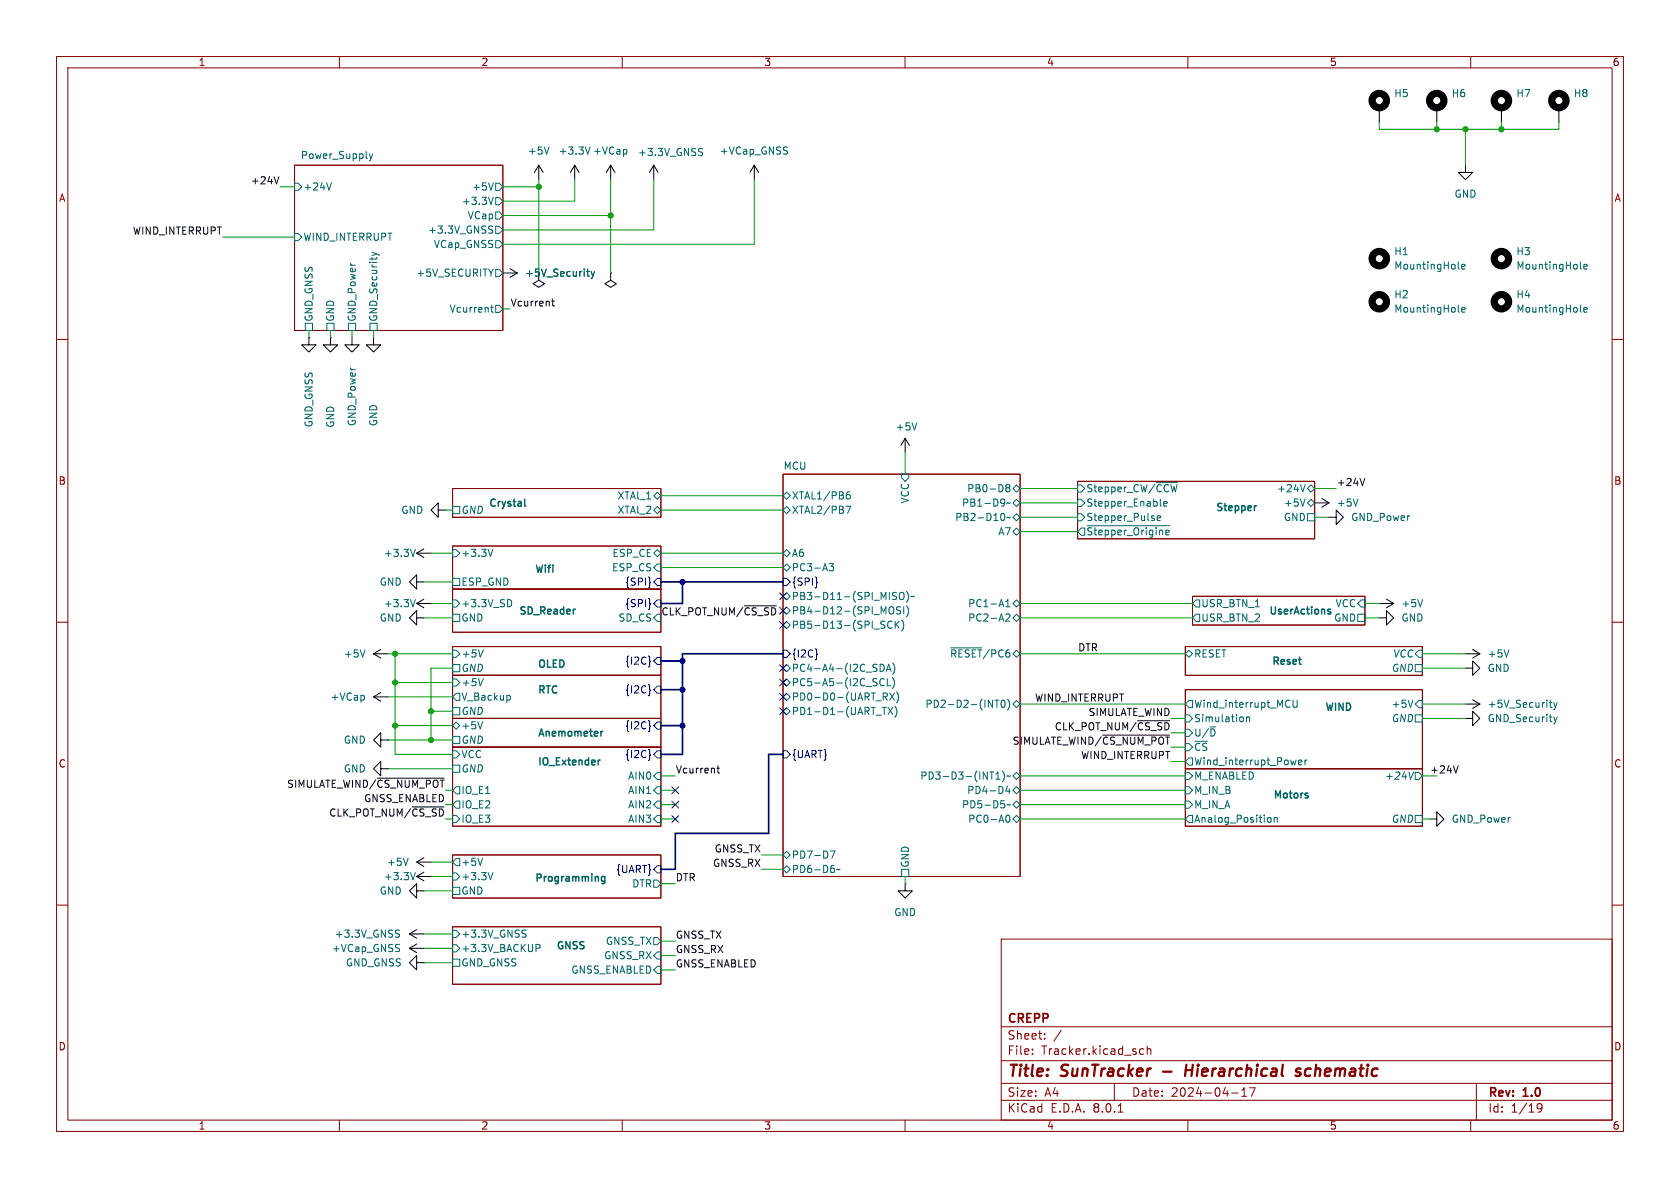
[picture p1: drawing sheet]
<svg xmlns="http://www.w3.org/2000/svg" width="297mm" height="210mm" viewBox="0 0 297 210" stroke-linecap="round" stroke-linejoin="round" font-family="sans-serif">
<g fill="none" stroke="#840000" stroke-width=".18">
<path d="M10 10h277v190h-277zM12 12h273v186h-273zM60 10v2M110 10v2M160 10v2M210 10v2M260 10v2M52.1 29.2h36.8v29.2h-36.8zM10 60h2M285 60h2M80 86.4h36.8v5h-36.8zM80 96.5h36.8v7.6h-36.8z"/>
<path d="M138.4 83.8h41.9v71.1h-41.9zM190.5 85.1h41.9v10.2h-41.9zM10 110h2M80 114.3h36.8v5.1h-36.8zM80 104.1h36.8v7.7h-36.8zM80 119.4h36.8v7.6h-36.8zM209.5 114.3h42v5.1h-42zM210.8 105.4h30.5v5.1h-30.5zM285 110h2M80 132.1h36.8v14h-36.8zM80 127h36.8v5.1h-36.8zM209.5 121.9h42v14h-42z"/>
<path d="M209.5 135.9h42v10.2h-42zM10 160h2M80 151.1h36.8v7.7h-36.8zM285 160h2M80 163.8h36.8v10.2h-36.8zM177 166h108v32h-108zM60 198v2M110 198v2M160 198v2M177 194.5h108M177 191.5h108M177 187.5h108"/>
<path d="M177 181.5h108M182.5 186.3v.1M182.5 185.5v.1M184.7 183.6v.1M184.7 182.8v.1M187.6 182.1l-1.3 2M197 191.5v3M197.7 196.6h.8M201.6 186.3h.6M201.6 185.5h.6M202.8 185.5l.2-.1 .4 .1 .1 .9M202.8 184.9v1.5"/>
<path d="M210 198v2M217.7 193.2h1.2M219.5 193.8h.9M219.5 192.7l.5-.4v1.5M220.9 192.3h1l-.7 1.5M260 198v2M261 191.5v6.5M271.7 195.4l.3-.3 .5 .1a.99 .99 0 0 1-.3 1.4h-.3M271.7 195.7l.3 .3h.5l.1-.3"/>
</g>
<path d="M205.6 189.4h1.5M209.6 189.2h1.2M209.7 188.2l-.2 2M229.9 189a.49 .49 0 0 0-.8 .3l.1 .1 .5 .1 .2 .3-.1 .3-.2 .1-.6-.1M230.9 189.1l-.2 .7 .1 .3" fill="none" stroke="#840000" stroke-width=".4"/>
<g fill="none" stroke="#006464" stroke-width=".18">
<path d="M52.1 32.4h.6l.6 .6-.6 .7h-.6zM58.6 32.3l-.4 1.3M65.3 27.2l.3 .8M65.6 28l-.3 .5M65.9 27.2l-.3 .8M86.6 39.9l.5 .1M87.2 32.3l-.4 1.3M87.2 34.9l-.4 1.2M87.6 32.4h.7l.6 .6-.6 .7h-.7zM87.6 34.9h.7l.6 .7-.6 .6h-.7zM87.6 37.5h.7l.6 .6-.6 .6h-.7zM97.1 26l-.5 1.2"/>
<path d="M104.3 26l-.4 1.2M110.7 26.5l.1 .1-.1 .6M123.7 26.8l.4 .2 .1 .3-.2 .2h-.3M123.7 26.2l.5 .1M139 26h.2M139.1 26.7l.1 .2-.1 .3M52.1 41.3h.6l.6 .6-.6 .6h-.6zM54 57.2h1.2v1.2h-1.2zM57.8 57.2h1.3v1.2h-1.3zM61.6 57.2h1.3v1.2h-1.3zM65.4 57.2h1.3v1.2h-1.3zM65.8 44.6l.8 .3"/>
<path d="M66.6 44.9l-.8 .3M66.6 44.9l.4 .2M86.6 40.6l.4 .1 .1 .3-.2 .2h-.3M86.7 54.3h.5M86.9 53.9v1.1l.3 .2M87.6 40h.7l.6 .6-.6 .7h-.7zM87.6 42.5h.7l.6 .7-.6 .6h-.7zM87.6 47.6h.7l.6 .7-.6 .6h-.7zM87.6 54h.7l.6 .6-.6 .6h-.7zM103.7 48h.5M103.9 47.6v1.1l.3 .1M104.5 48l.3 .8"/>
<path d="M104.8 48.8l-.3 .5M105.1 48l-.3 .8M257.8 47.4l.2 .2M257.8 55l.2 .2M258.4 54.8l.6-.2-.1-.2-.3-.1-.2 .2 .1 .6h.4M258.4 47.1l.6-.1-.1-.2-.3-.1-.2 .2 .1 .6h.4M279.4 55l.2 .2M279.4 47.4l.2 .2M280 54.8l.6-.2-.1-.2-.3-.1-.2 .2 .1 .6h.4M280 47.1l.6-.1-.1-.2-.3-.1-.2 .2 .1 .6h.4M162.1 74.7l-.4 1.3M73.4 97.1l-.4 1.3"/>
<path d="M80 89.5h1.3v1.3h-1.3zM80 97.2h.6l.7 .6-.7 .6h-.6zM87.1 97.1l-.4 1.3M115.6 87.6l.6-.6 .6 .6-.6 .7zM116.2 89.5l.6 .7-.6 .6-.6-.6zM116.2 97.2l.6 .6-.6 .6-.6-.6zM116.2 99.7h.6v1.3h-.6l-.6-.7zM138.4 87.6l.7-.6 .6 .6-.6 .7zM139.1 89.5l.6 .7-.6 .6-.7-.6zM139.1 97.2l.6 .6-.6 .6-.7-.6zM146.6 99.6h.8l-.5 .5 .4 .1v.6l-.2 .1-.5-.1M149.5 89.5h.9l-.6 1.2"/>
<path d="M149.7 87.5l.4-.1 .2 .3-.1 .4-.4 .1-.1-.1M150.2 86.9l-.4 .1-.1 .2M159.4 83.8h1.3v.7l-.7 .6-.6-.6zM177.4 90.8l.2 .4-.2 .8M178.1 86.2l-.3 .3 .1 .3 .2 .1h.3l.1-.2v-.2l-.2-.3M178.1 86.2l-.3-.2 .3-.3h.2l.2 .2-.2 .3M178.1 86.2h.2M178.6 88.9l-.6 .1M178.6 91.4l-.6 .1M179.1 86.4l.6-.7 .6 .7-.6 .6zM179.1 88.9l.6-.6 .6 .6-.6 .6zM179.1 91.4l.6-.6 .6 .6-.6 .7z"/>
<path d="M179.1 94l.6-.7 .6 .7-.6 .6zM190.5 90.8h.6l.7 .6-.7 .7h-.6zM190.5 85.7h.6l.7 .7-.7 .6h-.6zM190.5 88.3h.6l.7 .6-.7 .6h-.6zM191.1 93.3h.7v1.3h-.7l-.6-.6zM192.2 92.9h14.6M204.4 85.3h3.7M204.6 91.6l.6-.1-.1-.3h-.3l-.2 .2v.6h.5M205.2 89.4l.1 .1M205.7 89.1l.6-.2v-.2l-.4-.1-.2 .2 .1 .6h.5M230.7 85.7l-.4 1.2M230.7 88.2l-.4 1.3"/>
<path d="M231.1 90.8h1.3v1.3h-1.3zM231.1 86.4l.7-.7 .6 .7-.6 .6zM231.1 88.9l.7-.6 .6 .6-.6 .6zM240.1 88.2l-.4 1.3M64.5 114.9l-.4 1.2M73.4 106l-.4 1.3M80 117.5h1.3v1.2h-1.3zM80 114.9h.6l.7 .7-.7 .6h-.6zM80 106h.6l.7 .7-.7 .6h-.6zM80 108.6h1.3v1.3h-1.3zM80 102.2h1.3v1.3h-1.3zM90 106a.68 .68 0 0 1 .5 .6 .68 .68 0 0 1-.5 .7"/>
<path d="M116.2 108.6h.6v1.3h-.6l-.6-.7zM138.4 100.3l.7-.6 .6 .6-.6 .7zM138.4 110.5l.7-.6 .6 .6-.6 .6zM138.4 105.4l.7-.6 .6 .6-.6 .6zM138.4 118.1l.7-.6 .6 .6-.6 .6zM139.1 107.3l.6 .7-.6 .6-.7-.6zM155.6 117.4a.64 .64 0 0 1 .7 .7 .64 .64 0 0 1-.7 .6M156.7 118.7l.4-1.3 .4 1.3M156.8 118.3h.6M156.9 120v1.2h.6M157.5 107.3a.43 .43 0 0 1 .5 .4v.4a.43 .43 0 0 1-.5 .4M157.7 109.9a.6 .6 0 0 0-.8 .4 .6 .6 0 0 0 .6 .8l.2-.2"/>
<path d="M157.8 119.8a1.46 1.46 0 0 1 0 1.9M157.8 117.2a1.46 1.46 0 0 1 0 2M158.3 109.8v1.3M158.4 110.3l.6 .8M159 109.8l-.7 .7M159 104.9l.3-.2a.43 .43 0 0 1 .5 .4v.5a.42 .42 0 0 1-.4 .4 .42 .42 0 0 1-.4-.4zM159.2 107.3h-.5l-.1 .1v.3l.5 .3 .1 .3-.2 .2h-.5M159.4 109.6a1.46 1.46 0 0 1 0 2M159.8 107.3v1.2M160.3 107.1a1.46 1.46 0 0 1 0 1.9M160.3 104.5a1.46 1.46 0 0 1 0 2M161.6 105.4l-.6 .1"/>
<path d="M168.1 114.5h5.5M177.8 108.7l.5-.2 .2 .4-.7 .9h.7M177.8 107.3h.7M177.8 106.4l.4-.4v1.3M179.1 106.7l.6-.7 .6 .7-.6 .6zM179.7 108.6l.6 .6-.6 .7-.6-.7zM209.5 115.6l.7-.7 .6 .7-.6 .6zM211.5 106h.6v1.3h-.6l-.7-.6zM211.5 108.6h.6v1.3h-.6l-.7-.7zM240 108.6h1.3v1.3h-1.3zM240.7 106h.6v1.3h-.6l-.7-.6zM250.2 117.5h1.3v1.2h-1.3z"/>
<path d="M250.8 114.9h.7v1.3h-.7l-.6-.6zM251.5 106l-.4 1.3M266.8 114.9l-.5 1.2M64.3 123l.1 .2-.1 .5M80 135.3h1.3v1.2h-1.3zM80 132.7h.6l.7 .7-.7 .6h-.6zM80 130.2h1.3v1.2h-1.3zM80 128.3l.6-.7 .7 .7-.7 .6zM80 125.1h1.3v1.3h-1.3zM80 120h.6l.7 .7-.7 .6h-.6zM80.6 139.1h.7v1.2h-.7l-.6-.6zM80.6 122.6h.7v1.2h-.7l-.6-.6z"/>
<path d="M85.3 127.6l-.4 1.2M90 122.9l.2 .3v.3l-.2 .3M116.2 136.5h.6v1.3h-.6l-.6-.6zM116.2 139.1h.6v1.2h-.6l-.6-.6zM138.4 123.2l.7-.6 .6 .6-.6 .6zM138.4 120.7l.7-.7 .6 .7-.6 .6zM138.4 125.7l.7-.6 .6 .6-.6 .7zM156 125h.7M156.3 120.1a.6 .6 0 0 0-.8 .4 .6 .6 0 0 0 .6 .7l.2-.1M156.4 123.2l.5 .6M156.6 122.5l.3 .2-.1 .3-.2 .2M157 125l.8 1.3"/>
<path d="M157.3 122.5l.8 1.3M157.8 125l-.8 1.3M158.1 122.5l-.8 1.3M158.2 124.9a1.46 1.46 0 0 1 0 1.9M158.5 122.3a1.46 1.46 0 0 1 0 2M175.9 123.8h.7M176.1 137.7h.7M176.1 136.8l.3-.3v1.2M176.2 123.8v1.2M177.1 123.9l.2-.1a.68 .68 0 0 1 .4 .6 .68 .68 0 0 1-.4 .6l-.2-.1-.1-.3zM177.2 136.3a1.46 1.46 0 0 1 0 1.9M178.1 123.6a1.46 1.46 0 0 1 0 1.9"/>
<path d="M178.1 138.9l-.3 1h.8M178.4 139.4v.9M178.6 137.1l-.6 .2M179.1 124.5l.6-.7 .6 .7-.6 .6zM179.1 137.2l.6-.7 .6 .7-.6 .6zM179.1 139.7l.6-.6 .6 .6-.6 .6zM209.5 126.4h.7l.6 .6-.6 .6h-.7zM209.5 128.9h.7l.6 .6-.6 .7h-.7zM209.5 131.4h.7l.6 .7-.6 .6h-.7zM209.5 124.5l.7-.7h.6v1.3h-.6zM209.5 139.1h.7l.6 .6-.6 .6h-.7zM209.5 136.5h.7l.6 .7-.6 .6h-.7z"/>
<path d="M210.2 134h.6v1.3h-.6l-.7-.7zM219.8 126.9v.6M220.4 126.7v.9M220.4 126.9l.1-.2 .3 .1 .1 .8M228 123.8v.1M228 124.9v.1M228.6 123.8v1l.2 .2h.4l.1-.2v-1M229.1 134.4l-.2 .8M229.6 134.8l.6-.1-.1-.3h-.4l-.1 .1v.6h.5M230.7 134.4v.8M231.1 134.4l-.4 .2M249.8 123.8l-.4 1.2"/>
<path d="M249.9 136.5l-.6 1.2M250.2 126.4h1.3v1.2h-1.3zM250.2 124.5l.6-.7h.7v1.3h-.7zM250.2 136.5h.6l.7 .7-.7 .6h-.6zM273.9 124.2h.5M274.1 123.8v1.1l.3 .1M274.7 126.7l.3 .9M274.7 124.2l.3 .8M275 127.6l-.2 .3M275 125l-.3 .5M275.3 126.7l-.3 .9M275.3 124.2l-.3 .8"/>
<path d="M72.2 151.7l-.5 1.3M73.4 154.2l-.4 1.3M80 144.1h.6l.7 .7-.7 .6h-.6zM80 156.8h1.3v1.3h-1.3zM80 154.3h.6l.7 .6-.7 .7h-.6zM80.6 141.6h.7v1.3h-.7l-.6-.7zM80.6 151.8h.7v1.2h-.7l-.6-.6zM85.3 151.7l-.4 1.3M87.1 154.2l-.4 1.3M115.6 155.6h.6l.6 .6-.6 .6h-.6zM116.2 141.6h.6v1.3h-.6l-.6-.7zM116.2 144.1h.6v1.3h-.6l-.6-.6z"/>
<path d="M138.4 151.1l.7-.6 .6 .6-.6 .7zM139.1 153l.6 .7-.6 .6-.7-.6zM146.8 150.4h.8l-.5 1.3M148.5 153.6l-.6 .2M159.4 153.7h1.3v1.2h-1.3zM178 144.2l.1-.1a.68 .68 0 0 1 .5 .6 .68 .68 0 0 1-.5 .7 .84 .84 0 0 1-.1-1.2zM178.6 142.2l-.6 .1M179.1 144.8l.6-.7 .6 .7-.6 .6zM179.1 142.2l.6-.6 .6 .6-.6 .7zM209.5 141.6h.7l.6 .6-.6 .7h-.7zM210.2 144.1h.6v1.3h-.6l-.7-.6zM224.3 144.5l.3 .1 .1 .2v.4l-.4 .2"/>
<path d="M225.3 144.6l.1-.1 .3 .1 .1 .8M225.3 144.5v.9M250.2 144.1h1.3v1.3h-1.3zM70.1 165l.4 .1 .1 .3-.2 .3h-.3M70.1 164.4l.5 .1M70.5 166.9l.1 .1M70.5 167.7l.1 .2-.1 .3M80 164.5h.6l.7 .6-.7 .6h-.6zM80 167h.6l.7 .6-.7 .7h-.6zM80 169.5h1.3v1.3h-1.3zM92.5 165l.4 .1 .1 .3-.2 .3h-.3M92.5 164.4l.5 .1"/>
<path d="M94.8 166.9h.4l.3 .3-.1 .4h-.6M115.6 165.7h.6l.6 .7-.6 .6h-.6zM116.2 168.3h.6v1.2h-.6l-.6-.6zM116.2 170.8h.6v1.3h-.6l-.6-.6z"/>
</g>
<path d="M92.8 89.4l.1 .1M222 89.4h.1M235.2 108.2l.1 .1M235.3 108.4l-.1 .1M106 134.4h.1M106.6 129.3h-.2M106.4 155.7h.5M106.4 155h.5M106.9 154.9v1.1l-.2 .2h-.3" fill="none" stroke="#006464" stroke-width=".25"/>
<g fill="none" stroke="#000084" stroke-width=".18">
<path d="M114.9 116.8l.1 .1-.1 .2M114.9 106.7l.1 .1h-.1M114.9 102.9l.1 .1h-.1M116.2 116.2h.6v1.3h-.6l-.6-.7zM116.2 106h.6v1.3h-.6l-.6-.6zM116.2 102.2h.6v1.3h-.6l-.6-.6zM137.8 117.5l1.2 1.2M137.8 109.9l1.2 1.2M137.8 104.8l1.2 1.2M138.4 114.9h.7l.6 .7-.6 .6h-.7zM138.4 102.2h.7l.6 .7-.6 .6h-.7zM139 117.5l-1.2 1.2"/>
<path d="M139 109.9l-1.2 1.2M139 104.8l-1.2 1.2M144.3 115.5l.2 .2-.2 .1M144.4 102.9l.1 .1h-.1M114.9 133.3l.1 .1-.1 .2M114.9 128.2l.1 .2-.1 .1M114.9 121.8l.1 .2-.1 .2M116.2 132.7h.6v1.3h-.6l-.6-.6zM116.2 127.6h.6v1.3h-.6l-.6-.6zM116.2 121.3h.6v1.3h-.6l-.6-.7zM118.8 139.1l1.2 1.2M120 139.1l-1.2 1.2"/>
<path d="M137.8 120l1.2 1.3M137.8 122.6l1.2 1.2M137.8 125.1l1.2 1.2M138.4 132.7h.7l.6 .7-.6 .6h-.7zM139 125.1l-1.2 1.2M139 120l-1.2 1.3M139 122.6l-1.2 1.2M116.2 153h.6v1.3h-.6l-.6-.6zM118.8 144.2l1.2 1.2M118.8 141.6l1.2 1.2M120 144.2l-1.2 1.2M120 141.6l-1.2 1.2"/>
</g>
<g fill="none" stroke="#000" stroke-width=".18">
<path d="M243.8 19.1v2.5M254 19.1v2.5M265.4 19.1v2.5M275.6 19.1v2.5M95.2 29.2l-.7 1.3M95.2 29.2v2.6M95.2 29.2l.8 1.3M101.6 29.2l-.8 1.3M101.6 29.2v2.6M101.6 29.2l.8 1.3M107.9 29.2l-.7 1.3M107.9 29.2v2.6"/>
<path d="M107.9 29.2l.8 1.3M115.6 29.2l-.8 1.3M115.6 29.2v2.6M115.6 29.2l.7 1.3M133.3 29.2l-.7 1.3M133.3 29.2v2.6M133.3 29.2l.8 1.3M259.1 29.2v1.3h1.2l-1.2 1.3-1.3-1.3h1.3M54.6 59.7v1.3h1.3l-1.3 1.2-1.3-1.2h1.3M54.6 59.7h.1M58.4 59.7v1.3h1.3l-1.3 1.2-1.3-1.2h1.3M58.4 59.7h.1"/>
<path d="M62.2 59.7v1.3h1.3l-1.3 1.2-1.2-1.2h1.2M66 59.7v1.3h1.3l-1.3 1.2-1.2-1.2h1.2M88.9 48.3h2.5M90.2 47.5l1.2 .8M91.4 48.3l-1.2 .7M95.2 48.3v1.2l1.1 .7-1.1 .6-1-.6 1-.7M107.9 48.3v1.2l1.1 .7-1.1 .6-1-.6 1-.7M107.9 48.3h.1M160 77.5l-.7 1.2M160 77.5v2.5M160 77.5l.8 1.2M73.7 97.8l1.2 .8"/>
<path d="M73.7 97.8h2.5M74.9 97l-1.2 .8M77.5 90.2v-1.3l-1.3 1.3 1.3 1.2v-1.2h1.2M78.7 90.2h.1M232.4 88.9h2.5M233.7 88.1l1.2 .8M234.9 91.4h1.3v-1.2l1.3 1.2-1.3 1.3v-1.3M234.9 88.9l-1.2 .8M66 115.6h2.6M66 115.6l1.3 .7M67.3 114.8l-1.3 .8M73.7 102.9v-1.3l-1.3 1.3 1.3 1.2v-1.2h1.2"/>
<path d="M73.7 109.2v-1.2l-1.3 1.2 1.3 1.3v-1.3h1.2M73.7 106.7l1.2 .7M73.7 106.7h2.5M74.9 105.9l-1.2 .8M243.8 109.2h1.3v-1.2l1.3 1.2-1.3 1.3v-1.3M243.8 106.7h2.6M245.1 105.9l1.3 .8M246.4 106.7l-1.3 .7M259.1 118.1h1.2v-1.3l1.3 1.3-1.3 1.3v-1.3M259.1 115.6h2.5M260.3 114.8l1.3 .8M261.6 115.6l-1.3 .7"/>
<path d="M66 123.2l1.3 .8M66 123.2h2.6M67.3 135.9v-1.3l-1.3 1.3 1.3 1.3v-1.3h1.3M67.3 130.8v-1.3l-1.3 1.3 1.3 1.3v-1.3h1.3M67.3 122.4l-1.3 .8M68.6 135.9h.1M68.6 130.8h.1M259.1 127h1.2v-1.3l1.3 1.3-1.3 1.3v-1.3M259.1 124.5h2.5M260.3 123.7l1.3 .8M261.6 124.5l-1.3 .7M73.7 157.5v-1.3l-1.3 1.3 1.3 1.3v-1.3h1.2"/>
<path d="M73.7 154.9l1.2 .8M73.7 154.9h2.5M73.7 152.4l1.2 .8M73.7 152.4h2.5M74.9 154.2l-1.2 .7M74.9 151.6l-1.2 .8M160 156.2v1.3h1.3l-1.3 1.3-1.3-1.3h1.3M160 156.2h.1M252.7 144.8h1.3v-1.3l1.3 1.3-1.3 1.3v-1.3M72.4 167.6l1.3 .8M72.4 167.6h2.5M72.4 165.1l1.3 .8"/>
<path d="M72.4 165.1h2.5M73.7 170.2v-1.3l-1.3 1.3 1.3 1.3v-1.3h1.2M73.7 166.9l-1.3 .7M73.7 164.3l-1.3 .8M74.9 170.2h.1"/>
</g>
<g fill="none" stroke="#000" stroke-width="1.3">
<circle cx="243.8" cy="17.8" r="1.27"/>
<circle cx="254" cy="17.8" r="1.27"/>
<circle cx="265.4" cy="17.8" r="1.27"/>
<circle cx="275.6" cy="17.8" r="1.27"/>
<circle cx="243.8" cy="45.7" r="1.27"/>
<circle cx="243.8" cy="53.3" r="1.27"/>
<circle cx="265.4" cy="53.3" r="1.27"/>
<circle cx="265.4" cy="45.7" r="1.27"/>
</g>
<path d="M49.3 31.2l-.4 1.3M97.5 53.3h.5M97.7 52.8v1.1l.3 .2M241.3 84.6l-.4 1.2M131.6 107.1h5.7M66.7 137.6h11.8M126.7 135.8h.5M126.9 135.4v1.1l.3 .1M194.9 129.9h11.9M201.1 127.4h5.7M257.8 135.4l-.4 1.2M72.8 142.6h5.7" fill="none" stroke="#0f0f0f" stroke-width=".18"/>
<path d="M116.8 116.8h3.8M116.8 102.9h21.6M120.6 102.9v3.8h-3.8M138.4 115.6h-17.8v17.8h-3.8M116.8 128.3h3.8M116.8 121.9h3.8M138.4 133.4h-2.5v13.9h-16.5v6.4h-2.6" fill="none" stroke="#000084" stroke-width=".3"/>
<g fill="none" stroke="#009600" stroke-width=".18">
<path d="M49.5 33h2.6M88.9 33h6.3M88.9 38.1h19M95.2 31.8v16.5M101.6 31.8v3.8h-12.7M107.9 31.8v16.5M115.6 31.8v8.8h-26.7M133.3 31.8v11.4h-44.4M243.8 21.6v1.3h31.8v-1.3M254 21.6v1.3M259.1 22.9v6.3M265.4 21.6v1.3"/>
<path d="M39.4 41.9h12.7M54.6 58.4v1.3M58.4 58.4v1.3M62.2 58.4v1.3M66 58.4v1.3M88.9 54.6h1.3M76.2 97.8h3.8M78.7 90.2h1.3M116.8 90.2h21.6M116.8 97.8h21.6M116.8 87.6h21.6M160 80v3.8"/>
<path d="M180.3 86.4h10.2M180.3 91.4h10.2M180.3 94h10.2M180.3 88.9h10.2M232.4 86.4h3.8M232.4 91.4h2.5M68.6 115.6h11.4M69.8 115.6v17.8h10.2M74.9 109.2h5.1M74.9 102.9h5.1M76.2 106.7h3.8M80 118.1h-3.8v12.7"/>
<path d="M116.8 100.3h21.6M180.3 115.6h29.2M180.3 109.2h30.5M180.3 106.7h30.5M241.3 109.2h2.5M241.3 106.7h2.5M251.5 115.6h7.6M251.5 118.1h7.6M68.6 123.2h11.4M68.6 130.8h11.4M68.6 135.9h11.4M69.8 120.7h10.2"/>
<path d="M69.8 128.3h10.2M76.2 125.7h3.8M116.8 139.7h2.6M116.8 137.2h2.6M180.3 139.7h29.2M180.3 124.5h29.2M180.3 137.2h29.2M207 127h2.5M207 132.1h2.5M207 134.6h2.5M207 129.5h2.5M251.5 124.5h7.6"/>
<path d="M251.5 137.2h2.5M251.5 127h7.6M74.9 157.5h5.1M76.2 152.4h3.8M76.2 154.9h3.8M78.7 142.2h1.3M116.8 144.8h2.6M116.8 142.2h2.6M116.8 156.2h2.6M134.6 151.1h3.8M134.6 153.7h3.8M160 154.9v1.3"/>
<path d="M180.3 144.8h29.2M180.3 142.2h29.2M251.5 144.8h1.2M74.9 167.6h5.1M74.9 165.1h5.1M74.9 170.2h5.1M116.8 168.9h2.6M116.8 171.5h2.6M116.8 166.4h2.6"/>
</g>
<g fill="#009600" stroke="#009600" stroke-width=".18">
<circle cx="254" cy="22.9" r=".46"/>
<circle cx="259.1" cy="22.9" r=".46"/>
<circle cx="265.4" cy="22.9" r=".46"/>
<circle cx="76.2" cy="125.7" r=".46"/>
<circle cx="69.8" cy="128.3" r=".46"/>
<circle cx="76.2" cy="130.8" r=".46"/>
<circle cx="69.8" cy="120.7" r=".46"/>
<circle cx="95.2" cy="33" r=".46"/>
<circle cx="107.9" cy="38.1" r=".46"/>
<circle cx="69.8" cy="115.6" r=".46"/>
</g>
<g fill="#000084" stroke="#000084" stroke-width=".18">
<circle cx="120.6" cy="102.9" r=".46"/>
<circle cx="120.6" cy="121.9" r=".46"/>
<circle cx="120.6" cy="116.8" r=".46"/>
<circle cx="120.6" cy="128.3" r=".46"/>
</g>
<g font-size="2.8" fill="#840000">
<text x="178" y="190.9">Title:</text>
<text x="187.7" y="190.9">SunTracker</text>
<text x="211.2" y="190.9">Hierarchical</text>
<text x="231.6" y="190.9">schematic</text>
</g>
<g font-size="2.1" fill="#840000">
<text x="178" y="184">Sheet:</text>
<text x="178" y="181.2">CREPP</text>
<text x="178" y="186.7">File:</text>
<text x="184.1" y="186.7">Tracker.kicad_sch</text>
<text x="178" y="196.9">KiCad</text>
<text x="178" y="194.1">Size:</text>
<text x="184.7" y="194.1">A4</text>
<text x="185.7" y="196.9">E.D.A.</text>
<text x="193.3" y="196.9">8.0.1</text>
<text x="200" y="194.1">Date:</text>
<text x="207" y="194.1">2024-04-17</text>
<text x="263" y="194.3">Rev:</text>
<text x="263" y="196.9">Id:</text>
<text x="267.1" y="196.9">1/19</text>
<text x="269.4" y="194.3">1.0</text>
</g>
<g font-size="1.8" fill="#840000">
<text x="35" y="11.9">1</text>
<text x="85" y="11.9">2</text>
<text x="135" y="11.9">3</text>
<text x="185" y="11.9">4</text>
<text x="235" y="11.9">5</text>
<text x="285" y="11.9">6</text>
<text x="10.3" y="35.9">A</text>
<text x="285.3" y="35.9">A</text>
<text x="10.3" y="85.9">B</text>
<text x="285.3" y="85.9">B</text>
<text x="10.3" y="135.9">C</text>
<text x="285.3" y="135.9">C</text>
<text x="10.3" y="185.9">D</text>
<text x="285.3" y="185.9">D</text>
<text x="35" y="199.9">1</text>
<text x="85" y="199.9">2</text>
<text x="135" y="199.9">3</text>
<text x="185" y="199.9">4</text>
<text x="235" y="199.9">5</text>
<text x="285" y="199.9">6</text>
</g>
<g font-size="1.8" fill="#006464">
<text x="246.4" y="17.4">H5</text>
<text x="256.6" y="17.4">H6</text>
<text x="268" y="17.4">H7</text>
<text x="278.1" y="17.4">H8</text>
<text x="53.1" y="28.2">Power_Supply</text>
<text x="93.2" y="27.5">+5V</text>
<text x="98.7" y="27.5">+3.3V</text>
<text x="104.7" y="27.5">+VCap</text>
<text x="112.7" y="27.8">+3.3V_GNSS</text>
<text x="127.1" y="27.5">+VCap_GNSS</text>
<text x="53.5" y="33.9">+24V</text>
<text x="83.4" y="33.9">+5V</text>
<text x="257" y="35.2">GND</text>
<text x="75.6" y="41.5">+3.3V_GNSS</text>
<text x="81.6" y="36.4">+3.3V</text>
<text x="82.6" y="39">VCap</text>
<text x="53.5" y="42.8">WIND_INTERRUPT</text>
<text x="76.6" y="44">VCap_GNSS</text>
<text x="246.4" y="45.3">H1</text>
<text x="246.4" y="47.9">MountingHole</text>
<text x="268" y="45.3">H3</text>
<text x="268" y="47.9">MountingHole</text>
<text x="73.5" y="49.1">+5V_SECURITY</text>
<text x="92.7" y="49.1">+5V_Security</text>
<text x="246.4" y="52.9">H2</text>
<text x="268" y="52.9">H4</text>
<text x="55.5" y="57" transform="rotate(-90 55.5 57)">GND_GNSS</text>
<text x="59.3" y="57" transform="rotate(-90 59.3 57)">GND</text>
<text x="63.1" y="57" transform="rotate(-90 63.1 57)">GND_Power</text>
<text x="66.9" y="57" transform="rotate(-90 66.9 57)">GND_Security</text>
<text x="79.4" y="55.5">Vcurrent</text>
<text x="246.4" y="55.5">MountingHole</text>
<text x="268" y="55.5">MountingHole</text>
<text x="55.5" y="75.6" transform="rotate(-90 55.5 75.6)">GND_GNSS</text>
<text x="59.3" y="75.7" transform="rotate(-90 59.3 75.7)">GND</text>
<text x="63.1" y="75.4" transform="rotate(-90 63.1 75.4)">GND_Power</text>
<text x="66.9" y="75.4" transform="rotate(-90 66.9 75.4)">GND</text>
<text x="158.2" y="76.3">+5V</text>
<text x="138.4" y="83.1">MCU</text>
<text x="86.4" y="89.7">Crystal</text>
<text x="109.1" y="88.5">XTAl_1</text>
<text x="139.9" y="88.5">XTAL1/PB6</text>
<text x="160.9" y="89.1" transform="rotate(-90 160.9 89.1)">VCC</text>
<text x="170" y="89.8">PB1-D9~</text>
<text x="170.9" y="87.2">PB0-D8</text>
<text x="192" y="87.2">Stepper_CW/~{CCW}</text>
<text x="192" y="89.8">Stepper_Enable</text>
<text x="225.7" y="87.2">+24V</text>
<text x="226.9" y="89.8">+5V</text>
<text x="236.2" y="89.8">+5V</text>
<text x="70.8" y="91">GND</text>
<text x="81.5" y="91">GND</text>
<text x="109.1" y="91">XTAl_2</text>
<text x="139.9" y="91">XTAL2/PB7</text>
<text x="168.8" y="92.3">PB2-D10~</text>
<text x="176.4" y="94.8">A7</text>
<text x="192" y="92.3">Stepper_Pulse</text>
<text x="192" y="94.8">~{Stepper_Origine}</text>
<text x="214.9" y="90.4">Stepper</text>
<text x="226.9" y="92.3">GND</text>
<text x="238.8" y="92.3">GND_Power</text>
<text x="67.8" y="98.7">+3.3V</text>
<text x="81.5" y="98.7">+3.3V</text>
<text x="94.5" y="101.3">Wifi</text>
<text x="108.1" y="101.2">ESP_CS</text>
<text x="108.2" y="98.7">ESP_CE</text>
<text x="139.9" y="101.2">PC3-A3</text>
<text x="139.9" y="98.7">A6</text>
<text x="67" y="103.7">GND</text>
<text x="67.8" y="107.5">+3.3V</text>
<text x="81.5" y="107.5">+3.3V_SD</text>
<text x="81.5" y="103.7">ESP_GND</text>
<text x="139.9" y="106.3">PB3-D11-(SPI_MISO)~</text>
<text x="171.1" y="107.5">PC1-A1</text>
<text x="212.3" y="107.5">USR_BTN_1</text>
<text x="236" y="107.5">VCC</text>
<text x="247.7" y="107.5">+5V</text>
<text x="67" y="110.1">GND</text>
<text x="81.5" y="110.1">GND</text>
<text x="91.7" y="108.7">SD_Reader</text>
<text x="109.2" y="110.1">SD_CS</text>
<text x="139.9" y="108.8">PB4-D12-(SPI_MOSI)</text>
<text x="139.9" y="111.4">PB5-D13-(SPI_SCK)</text>
<text x="171.1" y="110.1">PC2-A2</text>
<text x="212.3" y="110.1">USR_BTN_2</text>
<text x="224.3" y="108.7">UserActions</text>
<text x="235.8" y="110.1">GND</text>
<text x="247.7" y="110.1">GND</text>
<text x="60.7" y="116.4">+5V</text>
<text x="81.5" y="119">GND</text>
<text x="81.5" y="116.4">+5V</text>
<text x="95" y="118.1">OLED</text>
<text x="139.9" y="119">PC4-A4-(I2C_SDA)</text>
<text x="167.9" y="116.4">~{RESET}/PC6</text>
<text x="211" y="116.4">RESET</text>
<text x="224.8" y="117.6">Reset</text>
<text x="245.9" y="119">GND</text>
<text x="246.2" y="116.4">VCC</text>
<text x="262.9" y="119">GND</text>
<text x="262.9" y="116.4">+5V</text>
<text x="58.3" y="124.1">+VCap</text>
<text x="81.5" y="121.5">+5V</text>
<text x="81.5" y="124.1">V_Backup</text>
<text x="95" y="122.7">RTC</text>
<text x="139.9" y="124.1">PD0-D0-(UART_RX)</text>
<text x="139.9" y="121.5">PC5-A5-(I2C_SCL)</text>
<text x="163.5" y="125.3">PD2-D2-(INT0)</text>
<text x="211" y="125.3">Wind_interrupt_MCU</text>
<text x="234.2" y="125.7">WIND</text>
<text x="245.9" y="125.3">+5V</text>
<text x="262.9" y="125.3">+5V_Security</text>
<text x="60.7" y="131.7">GND</text>
<text x="81.5" y="131.7">GND</text>
<text x="81.5" y="129.1">+5V</text>
<text x="81.5" y="126.6">GND</text>
<text x="95" y="130.3">Anemometer</text>
<text x="139.9" y="126.6">PD1-D1-(UART_TX)</text>
<text x="211" y="127.9">Simulation</text>
<text x="211" y="130.4">U/~{D}</text>
<text x="245.9" y="127.9">GND</text>
<text x="262.9" y="127.9">GND_Security</text>
<text x="60.7" y="136.8">GND</text>
<text x="81.5" y="136.8">GND</text>
<text x="81.5" y="134.2">VCC</text>
<text x="95" y="135.4">IO_Extender</text>
<text x="211" y="132.9">~{CS}</text>
<text x="211" y="135.5">Wind_interrupt_Power</text>
<text x="81.5" y="140.6">IO_E1</text>
<text x="81.5" y="143.1">IO_E2</text>
<text x="110.9" y="143.1">AIN2</text>
<text x="110.9" y="138">AIN0</text>
<text x="110.9" y="140.6">AIN1</text>
<text x="162.6" y="138">PD3-D3-(INT1)~</text>
<text x="170" y="143.1">PD5-D5~</text>
<text x="170.9" y="140.6">PD4-D4</text>
<text x="211" y="140.6">M_IN_B</text>
<text x="211" y="143.1">M_IN_A</text>
<text x="211" y="138">M_ENABLED</text>
<text x="225" y="141.2">Motors</text>
<text x="244.7" y="138">+24V</text>
<text x="81.5" y="145.6">IO_E3</text>
<text x="110.9" y="145.6">AIN3</text>
<text x="171.1" y="145.6">PC0-A0</text>
<text x="211" y="145.6">Analog_Position</text>
<text x="245.9" y="145.6">GND</text>
<text x="256.6" y="145.6">GND_Power</text>
<text x="67.8" y="155.8">+3.3V</text>
<text x="68.3" y="153.3">+5V</text>
<text x="81.5" y="153.3">+5V</text>
<text x="81.5" y="155.8">+3.3V</text>
<text x="94.5" y="156">Programming</text>
<text x="139.9" y="152">PD7-D7</text>
<text x="139.9" y="154.5">PD6-D6~</text>
<text x="160.9" y="153.5" transform="rotate(-90 160.9 153.5)">GND</text>
<text x="67" y="158.3">GND</text>
<text x="81.5" y="158.3">GND</text>
<text x="111.7" y="157.1">DTR</text>
<text x="59.1" y="166">+3.3V_GNSS</text>
<text x="81.5" y="166">+3.3V_GNSS</text>
<text x="98.3" y="167.9">GNSS</text>
<text x="107" y="167.2">GNSS_TX</text>
<text x="158" y="162.2">GND</text>
<text x="58.6" y="168.5">+VCap_GNSS</text>
<text x="61" y="171">GND_GNSS</text>
<text x="81.5" y="168.5">+3.3V_BACKUP</text>
<text x="81.5" y="171">GND_GNSS</text>
<text x="100.9" y="172.3">GNSS_ENABLED</text>
<text x="106.7" y="169.8">GNSS_RX</text>
</g>
<g font-size="1.8" fill="#0f0f0f">
<text x="44.2" y="32.7">+24V</text>
<text x="23.4" y="41.6">WIND_INTERRUPT</text>
<text x="90.2" y="54.3">Vcurrent</text>
<text x="236.2" y="86">+24V</text>
<text x="190.5" y="115.2">DTR</text>
<text x="182.9" y="124.1">WIND_INTERRUPT</text>
<text x="178.9" y="131.7">SIMULATE_WIND/~{CS_NUM_POT}</text>
<text x="186.4" y="129.2">CLK_POT_NUM/~{CS_SD}</text>
<text x="192.4" y="126.7">SIMULATE_WIND</text>
<text x="119.4" y="136.8">Vcurrent</text>
<text x="191" y="134.3">WIND_INTERRUPT</text>
<text x="252.7" y="136.8">+24V</text>
<text x="64.3" y="141.9">GNSS_ENABLED</text>
<text x="119.4" y="155.9">DTR</text>
<text x="126" y="153.3">GNSS_RX</text>
<text x="126.3" y="150.8">GNSS_TX</text>
<text x="119.4" y="166">GNSS_TX</text>
<text x="119.4" y="171.1">GNSS_ENABLED</text>
<text x="119.4" y="168.6">GNSS_RX</text>
</g>
<g font-size="1.8" fill="#000084">
<text x="110.4" y="107.5">{SPI}</text>
<text x="110.4" y="103.7">{SPI}</text>
<text x="139.9" y="103.7">{SPI}</text>
<text x="116.8" y="108.9">CLK_POT_NUM/~{CS_SD}</text>
<text x="110.4" y="117.7">{I2C}</text>
<text x="139.9" y="116.4">{I2C}</text>
<text x="110.4" y="122.8">{I2C}</text>
<text x="110.4" y="129.1">{I2C}</text>
<text x="110.4" y="134.2">{I2C}</text>
<text x="139.9" y="134.2">{UART}</text>
<text x="108.8" y="154.5">{UART}</text>
</g>
<g font-size="1.8" fill="#009600">
<text x="50.7" y="139.4">SIMULATE_WIND/~{CS_NUM_POT}</text>
<text x="58.1" y="144.4">CLK_POT_NUM/~{CS_SD}</text>
</g>
</svg>
